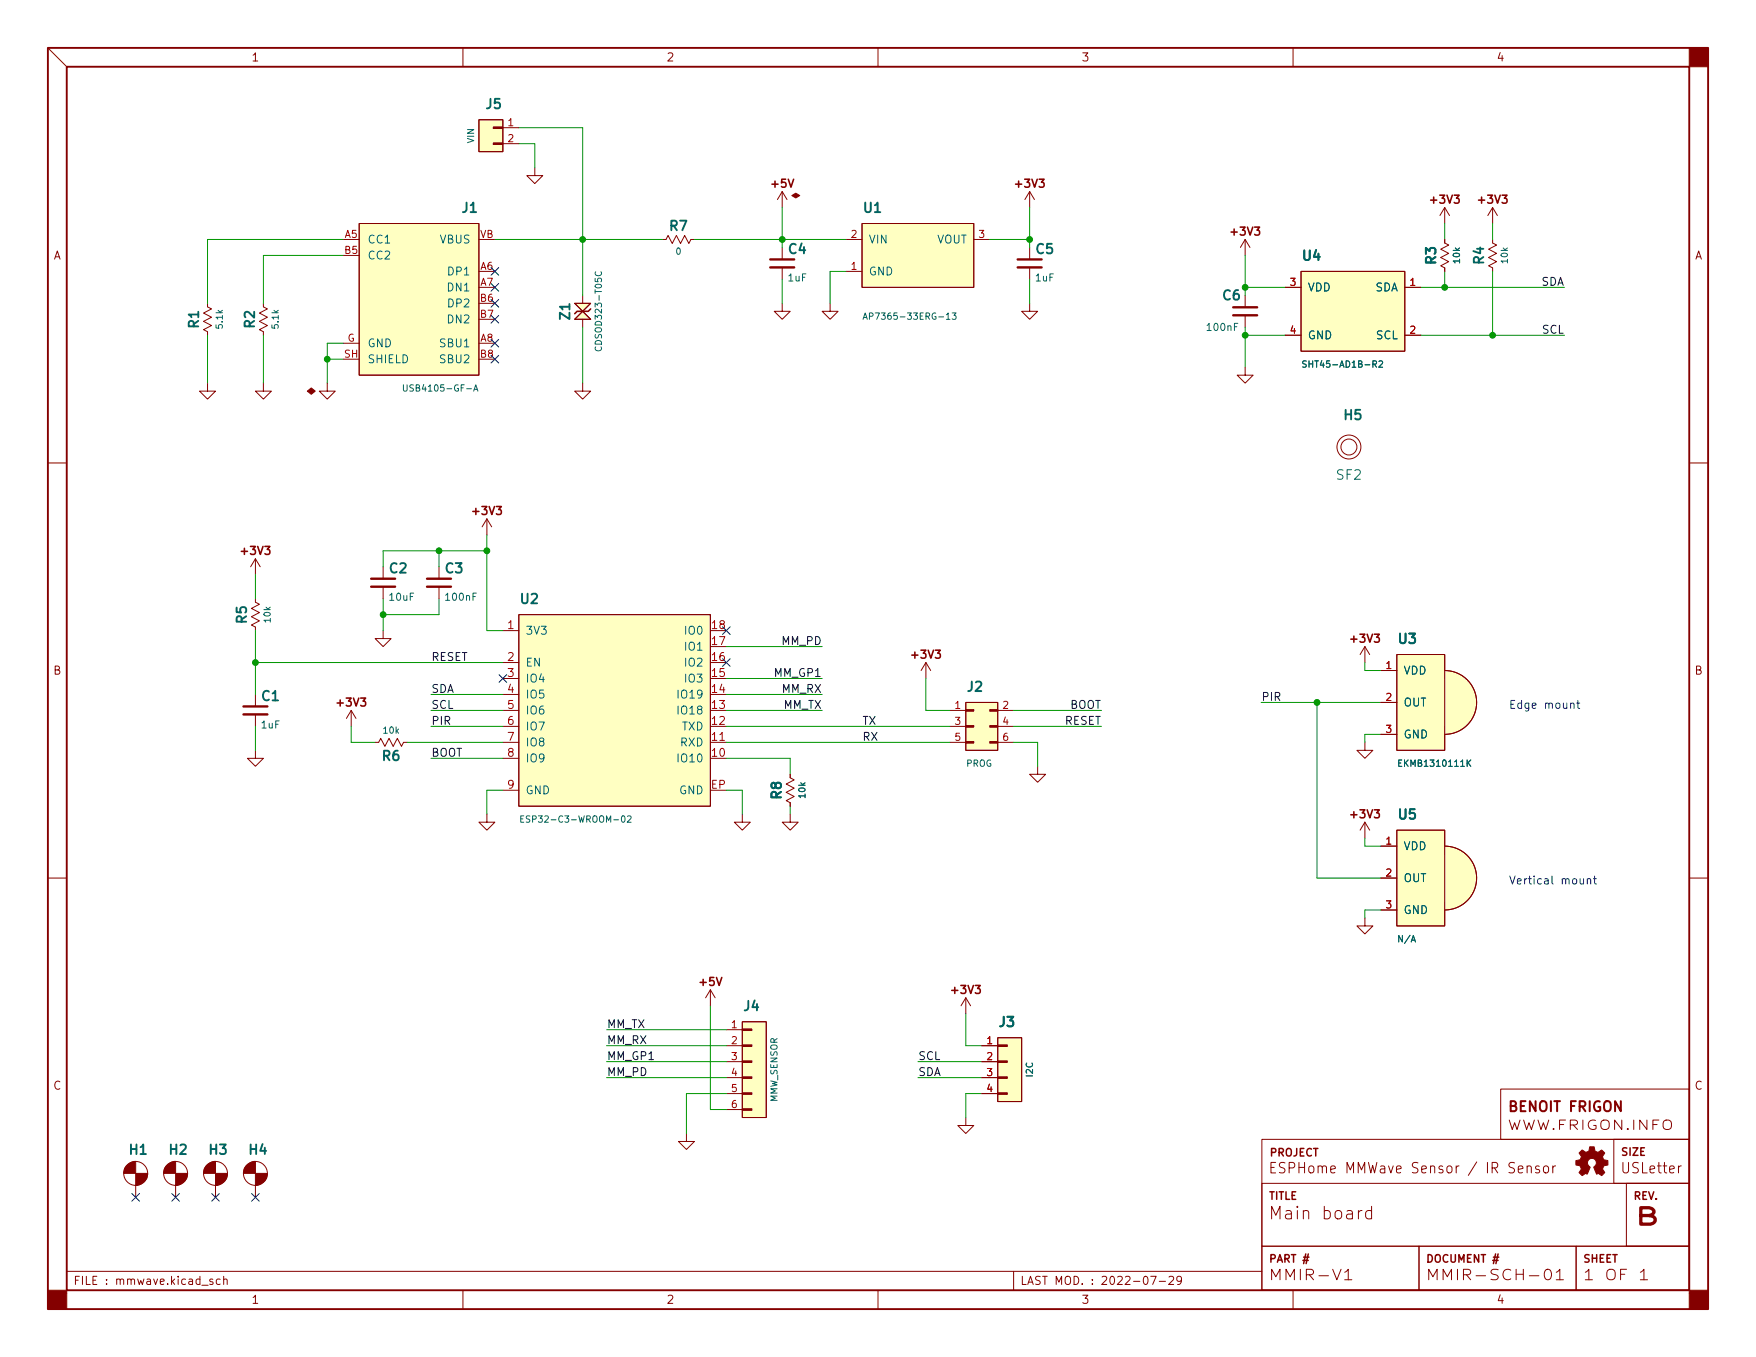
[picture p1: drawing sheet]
<svg xmlns="http://www.w3.org/2000/svg" width="279mm" height="216mm" viewBox="0 0 279 216" stroke-linecap="round" stroke-linejoin="round" font-family="sans-serif">
<g fill="none" stroke="#840000" stroke-width=".16">
<path d="M7.6 7.6l3 3M73.7 7.6v3M76.2 19.1h3.8v5h-3.8zM139.7 7.6v3M205.7 7.6v3M57.1 35.6h19.1v24.1h-19.1zM80 20.3h2.5M80 22.9h2.5M85.1 26.7v1.2h1.3l-1.3 1.3-1.3-1.3h1.3M105.4 38.1h.6l.3-.6 .7 1.2 .6-1.2 .7 1.2 .6-1.2 .7 1.2 .3-.6h.6M124.5 30.5l-.8 1.3M124.5 30.5v2.5"/>
<path d="M124.5 39.4v1.9M124.5 30.5l.7 1.3M134.6 38.1h2.6M137.2 35.6h17.7v10.1h-17.7zM154.9 38.1h2.6M163.8 30.5l-.7 1.3M163.8 30.5v2.5M163.8 39.4v1.9M163.8 30.5l.8 1.3M198.1 38.1l-.7 1.3M198.1 38.1v2.5M198.1 38.1l.8 1.3"/>
<path d="M229.9 38.1v.6l.6 .3-1.3 .6 1.3 .7-1.3 .7 1.3 .6-1.3 .7 .7 .3v.6M229.9 33l-.8 1.3M229.9 33v2.6M229.9 33l.7 1.3M237.5 38.1v.6l.6 .3-1.2 .6 1.2 .7-1.2 .7 1.2 .6-1.2 .7 .6 .3v.6M237.5 33l-.8 1.3M237.5 33v2.6M237.5 33l.8 1.3M33 48.3v.5l.7 .3-1.3 .7 1.3 .7-1.3 .6 1.3 .7-1.3 .7 .6 .3v.5M41.9 48.3v.5l.6 .3-1.2 .7 1.2 .7-1.2 .6 1.2 .7-1.2 .7 .6 .3v.5M54.6 54.6h2.5M91.4 50.8l1.3-1.3 1.3 1.3z"/>
<path d="M91.4 48.3h2.6l-1.3 1.2zM92.7 47v1.3M92.7 50.8v1.3M124.5 48.3v1.2h1.2l-1.2 1.3-1.3-1.3h1.3M124.5 42.5v2M132.1 48.3v1.2h1.2l-1.2 1.3-1.3-1.3h1.3M134.6 43.2h2.6M163.8 48.3v1.2h1.3l-1.3 1.3-1.2-1.3h1.2M163.8 42.5v2M198.1 58.4v1.3h1.3l-1.3 1.3-1.3-1.3h1.3M198.1 47v1.9M198.1 50.2v1.9"/>
<path d="M204.5 45.7h2.5M204.5 53.3h2.5M207 43.2h16.5v12.7h-16.5zM223.5 45.7h2.6M223.5 53.3h2.6M7.6 73.7h3M33 61v1.2h1.3l-1.3 1.3-1.3-1.3h1.3M41.9 61v1.2h1.3l-1.3 1.3-1.3-1.3h1.3M52.1 61v1.2h-1.3l1.3 1.3 1.2-1.3h-1.2M92.7 61v1.2h1.3l-1.3 1.3-1.3-1.3h1.3M268.8 73.7h3M40.6 95.3v.5l.7 .3-1.3 .7 1.3 .7-1.3 .6 1.3 .7-1.3 .6 .6 .4v.5"/>
<path d="M40.6 88.9v2.5M40.6 88.9l-.7 1.3M40.6 88.9l.8 1.3M61 90.2v1.9M61 93.3v2M69.8 90.2v1.9M69.8 93.3v2M77.5 82.6l-.8 1.2M77.5 82.6v2.5M77.5 82.6l.7 1.2M82.5 97.8h30.5v30.5h-30.5zM40.6 119.4v1.3h1.3l-1.3 1.2-1.2-1.2h1.2"/>
<path d="M40.6 110.5v1.9M40.6 113.7v1.9M55.9 113l-.8 1.3M55.9 113v2.6M55.9 113l.7 1.3M59.7 118.1h.5l.4-.6 .6 1.2 .7-1.2 .7 1.2 .6-1.2 .7 1.2 .3-.6h.6M61 100.3v1.3h1.2l-1.2 1.3-1.3-1.3h1.3M80 100.3h2.5M80 118.1h2.5M80 105.4h2.5M80 108h2.5M80 110.5h2.5"/>
<path d="M80 113h2.5M80 115.6h2.5M113 118.1h2.6M147.3 105.4l-.7 1.3M147.3 105.4v2.6M147.3 105.4l.8 1.3M151.1 118.1h2.6M151.1 113h2.6M151.1 115.6h2.6M153.7 111.8h5v7.6h-5zM158.7 118.1h2.6M158.7 113h2.6"/>
<path d="M158.7 115.6h2.6M217.2 118.1v1.3h1.2l-1.2 1.3-1.3-1.3h1.3M217.2 102.9l-.8 1.2M217.2 102.9v2.5M217.2 102.9l.7 1.2M219.7 106.7h2.5M219.7 111.8h2.5M219.7 116.8h2.5M222.2 104.1h7.7v15.3h-7.7zM229.9 106.7a5.1 5.1 0 0 1 5.1 5.1 5.1 5.1 0 0 1-5.1 5M7.6 139.7h3M77.5 129.5v1.3h1.2l-1.2 1.3-1.3-1.3h1.3"/>
<path d="M80 120.7h2.5M80 125.7h2.5M118.1 129.5v1.3h1.3l-1.3 1.3-1.3-1.3h1.3M125.7 129.5v1.3h1.3l-1.3 1.3-1.2-1.3h1.2M125.7 123.2v.5l.7 .4-1.3 .6 1.3 .7-1.3 .7 1.3 .6-1.3 .7 .6 .3v.6M165.1 121.9v1.3h-1.3l1.3 1.3 1.3-1.3h-1.3M217.2 130.8v2.6M217.2 130.8l-.8 1.3M217.2 130.8l.7 1.3M219.7 139.7h2.5M219.7 134.6h2.5M222.2 132.1h7.7v15.2h-7.7z"/>
<path d="M229.9 134.6a5.1 5.1 0 0 1 5.1 5.1 5.1 5.1 0 0 1-5.1 5.1M268.8 139.7h3M113 157.5l-.7 1.3M113 157.5v2.5M113 157.5l.8 1.3M153.7 158.8l-.8 1.2M153.7 158.8v2.5M153.7 158.8l.7 1.2M217.2 146.1v1.2h1.2l-1.2 1.3-1.3-1.3h1.3M219.7 144.8h2.5M115.6 163.8h2.5M115.6 166.4h2.5"/>
<path d="M115.6 168.9h2.5M115.6 171.5h2.5M115.6 174h2.5M115.6 176.5h2.5M118.1 162.6h3.8v15.2h-3.8zM153.7 177.8v1.3h1.2l-1.2 1.2-1.3-1.2h1.3M156.2 166.4h2.5M156.2 168.9h2.5M156.2 171.5h2.5M156.2 174h2.5M158.7 165.1h3.9v10.2h-3.9zM238.8 173.3h30v8h-30z"/>
<path d="M21.6 188.6v1.9M27.9 188.6v1.9M34.3 188.6v1.9M40.6 188.6v1.9M109.2 180.3v1.3h1.3l-1.3 1.3-1.3-1.3h1.3M200.8 188.3h68v10h-68zM200.8 198.3h25v7h-25zM200.8 181.3h68v24h-68zM216.7 192.6a.51 .51 0 0 0-.6 .4M218.2 192.7l-.5-.1-.4 .4v.5l.2 .3 .2 .1 .5-.1M218.2 191.9v2M225.8 198.3h25v7h-25z"/>
<path d="M241.6 186.1l.7-.2-.1-.3-.4-.1-.2 .2v.8h.6M243 185.7a.38 .38 0 0 1 .3-.2 .38 .38 0 0 1 .4 .2v.9M243 185.5v1.1M244.9 185.6l-.4-.1-.2 .2 .1 .3 .5 .1v.4h-.6M245.7 185.6a.41 .41 0 0 1 .7 .2v.5a.42 .42 0 0 1-.4 .3 .42 .42 0 0 1-.4-.3v-.5zM247.1 185.5v1.1M247.5 185.5l-.3 .1-.1 .2M250.8 198.3h18v7h-18zM256.8 181.3h12v7h-12zM258.8 188.3h10v10h-10zM267.5 185.5l-.3 .1-.1 .2M7.6 205.7h3"/>
<path d="M10.6 202.3h190.2M33.9 203.6l-.4-.1-.1 .2v.2l.5 .1v.3h-.5M35 203.6l-.3-.1-.3 .2v.4l.1 .2h.5M35.6 203.6l.2-.1 .3 .1v.8M35.6 203.1v1.3M73.7 205.3v3M139.7 205.3v3M161.3 202.3v3M183.1 203.1h.9l-.6 1.3M184.5 203.9h.9M186 203.2l.5-.1 .2 .1v.2l-.8 1h.8M188 203.6l-.3 .3-.3-.1-.2-.2 .2-.5h.3l.2 .1a.86 .86 0 0 1-.3 1.2h-.2"/>
<path d="M205.7 205.3v3M213.9 202.4l.6-.5v1.7M213.9 203.6h1.2M245.9 202.1a.51 .51 0 0 1 .9 .2 .84 .84 0 0 1-.6 1.3 .94 .94 0 0 1-.3-1.5zM247.6 202.4l.6-.5v1.7M247.6 203.6h1.2M261 202.4l.6-.5v1.7M261 203.6h1.1M268.8 205.7h3"/>
<circle cx="214.6" cy="71.1" r="1.9"/>
<circle cx="214.6" cy="71.1" r="1.27"/>
<circle cx="21.6" cy="186.7" r="1.9"/>
<circle cx="27.9" cy="186.7" r="1.9"/>
<circle cx="34.3" cy="186.7" r="1.9"/>
<circle cx="40.6" cy="186.7" r="1.9"/>
</g>
<path d="M207.4 200h.9M237.6 200h.9" fill="none" stroke="#840000" stroke-width=".24"/>
<path d="M7.6 7.6h264.2v200.7h-264.2zM10.6 10.6h258.2v194.7h-258.2z" fill="none" stroke="#840000" stroke-width=".3"/>
<g fill="#840000" stroke="#840000" stroke-width=".16">
<path d="M7.6 205.3h3v3h-3z"/>
<path d="M268.8 205.3h3v3h-3z"/>
<path d="M268.8 7.6h3v3h-3z"/>
<path d="M251.5 183.2l.1-.1a.25 .25 0 0 1 .2-.1 .25 .25 0 0 1 .2 .2l.3 .1 .5-.2 .2-.6h.6l.1 .3a.56 .56 0 0 0 .5 .5 .56 .56 0 0 0 .6-.3 .49 .49 0 0 1 .4 .3 .49 .49 0 0 1-.1 .5l-.1 .2a.65 .65 0 0 0 .8 .6v.8a.73 .73 0 0 0-.7 .4l-.1 .2 .2 .4a.24 .24 0 0 1 .1 .2 .24 .24 0 0 1-.2 .2l-.3 .3-.5-.4-.3 .1-.4-1a.8 .8 0 0 0 .4-.8 .8 .8 0 0 0-.6-.7 .73 .73 0 0 0-.8 .5 .73 .73 0 0 0 .4 .9l-.5 1.1-.2-.1-.4 .2a.24 .24 0 0 1-.2 .1 .24 .24 0 0 1-.2-.2l-.3-.2 .4-.6-.1-.2a.84 .84 0 0 0-.7-.5l-.1-.4a.2 .2 0 0 1 .1-.3 .2 .2 0 0 1 .2 0l.4-.1 .2-.4-.4-.7z"/>
<path d="M126 31.1l.6-.4 .7 .4-.7 .4z"/>
<path d="M78.5 22.7h1.5v.3h-1.5z"/>
<path d="M78.5 20.2h1.5v.2h-1.5z"/>
<path d="M48.9 62.2l.6-.5 .7 .5-.7 .5z"/>
<path d="M20.1 185.5l.6-.5 .9-.2v1.9h-1.9l.1-.8z"/>
<path d="M21.6 186.7h1.9a1.95 1.95 0 0 1-1.9 1.9z"/>
<path d="M26.4 185.5l.7-.5 .8-.2v1.9h-1.9l.2-.8z"/>
<path d="M27.9 186.7h1.9a1.95 1.95 0 0 1-1.9 1.9z"/>
<path d="M32.8 185.5l.6-.5 .9-.2v1.9h-1.9l.1-.8z"/>
<path d="M34.3 186.7h1.9a1.95 1.95 0 0 1-1.9 1.9z"/>
<path d="M39.4 185.3l.6-.4 .6-.1v1.9h-1.9a1.57 1.57 0 0 1 .7-1.4z"/>
<path d="M40.6 186.7h1.9a1.95 1.95 0 0 1-1.9 1.9z"/>
<path d="M118.1 176.4h1.5v.3h-1.5z"/>
<path d="M118.1 173.9h1.5v.2h-1.5z"/>
<path d="M118.1 171.3h1.5v.3h-1.5z"/>
<path d="M118.1 168.8h1.5v.2h-1.5z"/>
<path d="M118.1 166.2h1.5v.3h-1.5z"/>
<path d="M118.1 163.7h1.5v.3h-1.5z"/>
<path d="M153.7 118h1.2v.2h-1.2z"/>
<path d="M153.7 115.4h1.2v.3h-1.2z"/>
<path d="M153.7 112.9h1.2v.3h-1.2z"/>
<path d="M157.5 118h1.2v.2h-1.2z"/>
<path d="M157.5 115.4h1.2v.3h-1.2z"/>
<path d="M157.5 112.9h1.2v.3h-1.2z"/>
<path d="M158.7 173.9h1.6v.2h-1.6z"/>
<path d="M158.7 171.3h1.6v.3h-1.6z"/>
<path d="M158.7 168.8h1.6v.2h-1.6z"/>
<path d="M158.7 166.2h1.6v.3h-1.6z"/>
</g>
<g fill="#ffffc2" stroke="#ffffc2" stroke-width=".16">
<path d="M137.2 35.6h17.7v10.1h-17.7z"/>
<path d="M76.2 19.1h3.8v5h-3.8z"/>
<path d="M207 43.2h16.5v12.7h-16.5z"/>
<path d="M57.1 35.6h19.1v24.1h-19.1z"/>
<path d="M82.5 97.8h30.5v30.5h-30.5z"/>
<path d="M91.4 50.8l1.3-1.3 1.3 1.3z"/>
<path d="M91.4 48.3h2.6l-1.3 1.2z"/>
<path d="M118.1 162.6h3.8v15.2h-3.8z"/>
<path d="M153.7 111.8h5v7.6h-5z"/>
<path d="M222.2 132.1h7.7v15.2h-7.7z"/>
<path d="M229.9 134.6a5.1 5.1 0 0 1 5.1 5.1 5.1 5.1 0 0 1-5.1 5.1z"/>
<path d="M222.2 104.1h7.7v15.3h-7.7z"/>
<path d="M229.9 106.7a5.1 5.1 0 0 1 5.1 5.1 5.1 5.1 0 0 1-5.1 5z"/>
<path d="M158.7 165.1h3.9v10.2h-3.9z"/>
</g>
<g fill="none" stroke="#006464" stroke-width=".16">
<path d="M94.8 55.2a.48 .48 0 0 0 .3 .7 .48 .48 0 0 0 .6-.5l-.1-.2M94.8 43.2a.48 .48 0 0 0 .3 .7 .48 .48 0 0 0 .6-.5l-.1-.2M137.3 50.8l.4-1 .3 1M137.4 50.5h.5M151.5 49.8h.6l-.3 .4 .3 .1v.4l-.2 .1-.4-.1M207.8 57.5l-.3-.1-.2 .1v.3l.5 .2v.2l-.1 .2h-.4M219.4 57.5l.4-.1 .2 .3-.6 .7h.6M64.2 61.2v.8l.2 .2h.2l.2-.2v-.8M75.4 62.2l.3-1 .3 1M75.5 61.9h.4M82.9 130.3h.3M83.3 129.8h-.4v1h.4"/>
<path d="M84.3 129.8h-.4l-.1 .1v.3l.4 .2 .1 .2-.2 .2h-.4M99.8 129.9l.4-.1 .2 .3-.6 .7h.6M233.6 121.3l.4 .6M234 120.9l-.6 .6"/>
</g>
<path d="M122.6 42.5h3.8M122.6 41.3h3.8M161.9 42.5h3.8M161.9 41.3h3.8M196.2 50.2h3.8M196.2 48.9h3.8M59.1 93.3h3.8M59.1 92.1h3.8M67.9 93.3h3.9M67.9 92.1h3.9M38.7 113.7h3.8M38.7 112.4h3.8" fill="none" stroke="#840000" stroke-width=".38"/>
<path d="M94 49.1l-.4 .4h-1.8l-.4 .4" fill="none" stroke="#840000" stroke-width=".25"/>
<path d="M249.9 112l.2-.1h.3v.8M250.9 111.9h.5M251.1 111.4v1.1l.3 .2M251.4 139.8l.1 .8h.3l.2-.1M252 139.8v.8M252.6 139.9l.1-.1 .3 .1 .1 .7M252.6 139.8v.8M253.5 139.8h.5M253.7 139.4v1.1l.3 .1" fill="none" stroke="#0000c2" stroke-width=".16"/>
<g fill="none" stroke="#009600" stroke-width=".16">
<path d="M54.6 38.1h-21.6v10.2M78.7 38.1h26.7M82.5 20.3h10.2v26.7M82.5 22.9h2.6v3.8M110.5 38.1h24.1M124.5 33v6.4M157.5 38.1h6.3M163.8 33v6.4M229.9 35.6v2.5M237.5 35.6v2.5M33 53.3v7.7M41.9 53.3v7.7"/>
<path d="M52.1 57.2h2.5M54.6 54.6h-2.5v6.4M54.6 40.6h-12.7v7.7M92.7 52.1v8.9M124.5 44.5v3.8M134.6 43.2h-2.5v5.1M163.8 44.5v3.8M198.1 40.6v6.4M198.1 52.1v6.3M198.1 45.7h6.4M198.1 53.3h6.4M226.1 45.7h22.8"/>
<path d="M226.1 53.3h22.8M229.9 43.2v2.5M237.5 43.2v10.1M40.6 91.4v3.9M61 95.3v5M69.8 87.6v2.6M69.8 95.3v2.5h-8.8M77.5 87.6h-16.5v2.6M77.5 85.1v15.2h2.5M40.6 100.3v10.2M40.6 115.6v3.8M40.6 105.4h39.4"/>
<path d="M55.9 115.6v2.5h3.8M64.8 118.1h15.2M68.6 113h11.4M68.6 115.6h11.4M68.6 110.5h11.4M115.6 118.1h35.5M115.6 113h15.2M115.6 115.6h35.5M115.6 102.9h15.2M115.6 110.5h15.2M115.6 108h15.2M147.3 108v5h3.8"/>
<path d="M161.3 118.1h3.8v3.8M161.3 113h14M161.3 115.6h14M200.7 111.8h19M209.5 111.8v27.9h10.2M217.2 105.4v1.3h2.5M219.7 116.8h-2.5v1.3M68.6 120.7h11.4M80 125.7h-2.5v3.8M115.6 120.7h10.1v2.5M115.6 125.7h2.5v3.8M125.7 128.3v1.2"/>
<path d="M217.2 133.4v1.2h2.5M219.7 144.8h-2.5v1.3M96.5 163.8h19.1M96.5 171.5h19.1M96.5 166.4h19.1M96.5 168.9h19.1M113 160v16.5h2.6M115.6 174h-6.4v6.3M146 171.5h10.2M146 168.9h10.2M153.7 161.3v5.1h2.5M156.2 174h-2.5v3.8"/>
</g>
<g fill="none" stroke="#000084" stroke-width=".16">
<path d="M78.1 56.5l1.2 1.3M78.1 54l1.2 1.2M78.1 50.2l1.2 1.2M78.1 47.7l1.2 1.2M78.1 45.1l1.2 1.2M78.1 42.6l1.2 1.2M79.3 56.5l-1.2 1.3M79.3 54l-1.2 1.2M79.3 50.2l-1.2 1.2M79.3 47.7l-1.2 1.2M79.3 45.1l-1.2 1.2M79.3 42.6l-1.2 1.2"/>
<path d="M115 99.7l1.2 1.2M116.2 99.7l-1.2 1.2M79.4 107.3l1.2 1.3M80.6 107.3l-1.2 1.3M115 104.8l1.2 1.2M116.2 104.8l-1.2 1.2M21 189.9l1.2 1.2M22.2 189.9l-1.2 1.2M27.3 189.9l1.2 1.2M28.5 189.9l-1.2 1.2M33.7 189.9l1.2 1.2M34.9 189.9l-1.2 1.2"/>
<path d="M40 189.9l1.2 1.2M41.2 189.9l-1.2 1.2"/>
</g>
<g fill="#009600" stroke="#009600" stroke-width=".16">
<circle cx="52.1" cy="57.2" r=".46"/>
<circle cx="198.1" cy="45.7" r=".46"/>
<circle cx="229.9" cy="45.7" r=".46"/>
<circle cx="198.1" cy="53.3" r=".46"/>
<circle cx="237.5" cy="53.3" r=".46"/>
<circle cx="61" cy="97.8" r=".46"/>
<circle cx="40.6" cy="105.4" r=".46"/>
<circle cx="77.5" cy="87.6" r=".46"/>
<circle cx="92.7" cy="38.1" r=".46"/>
<circle cx="124.5" cy="38.1" r=".46"/>
<circle cx="69.8" cy="87.6" r=".46"/>
<circle cx="163.8" cy="38.1" r=".46"/>
<circle cx="209.5" cy="111.8" r=".46"/>
</g>
<text font-size="3.6" fill="#840000" x="259.8" y="194.9">B</text>
<text font-size="2.8" fill="#840000" x="201.8" y="194">Main board</text>
<g font-size="2.3" fill="#840000">
<text x="201.8" y="186.7">ESPHome MMWave Sensor / IR Sensor</text>
<text x="257.8" y="186.7">USLetter</text>
<text x="201.8" y="203.7">MMIR-V1</text>
<text x="226.8" y="203.7">MMIR-SCH-01</text>
<text x="251.8" y="203.7">1 OF 1</text>
</g>
<text font-size="2.2" fill="#840000" x="239.8" y="176.9">BENOIT FRIGON</text>
<g font-size="2.1" fill="#006464">
<text x="77.4" y="17.3">J5</text>
<text x="73.6" y="33.8">J1</text>
<text x="137.5" y="33.8">U1</text>
<text x="106.6" y="36.7">R7</text>
<text x="125.5" y="40.4">C4</text>
<text x="164.9" y="40.4">C5</text>
<text x="207.3" y="41.4">U4</text>
<text x="228.5" y="42" transform="rotate(-90 228.5 42)">R3</text>
<text x="236.1" y="42" transform="rotate(-90 236.1 42)">R4</text>
<text x="194.6" y="47.8">C6</text>
<text x="31.6" y="52.2" transform="rotate(-90 31.6 52.2)">R1</text>
<text x="40.5" y="52.2" transform="rotate(-90 40.5 52.2)">R2</text>
<text x="90.7" y="50.8" transform="rotate(-90 90.7 50.8)">Z1</text>
<text x="213.9" y="66.8">H5</text>
<text x="212.7" y="76.3">SF2</text>
<text x="62" y="91.2">C2</text>
<text x="70.9" y="91.2">C3</text>
<text x="39.2" y="99.1" transform="rotate(-90 39.2 99.1)">R5</text>
<text x="82.9" y="96.1">U2</text>
<text x="222.6" y="102.4">U3</text>
<text x="41.7" y="111.5">C1</text>
<text x="153.9" y="110">J2</text>
<text x="60.9" y="121">R6</text>
<text x="124.3" y="127.1" transform="rotate(-90 124.3 127.1)">R8</text>
<text x="222.6" y="130.3">U5</text>
<text x="118.4" y="160.8">J4</text>
<text x="159" y="163.4">J3</text>
<text x="20.6" y="183.7">H1</text>
<text x="27" y="183.7">H2</text>
<text x="33.3" y="183.7">H3</text>
<text x="39.7" y="183.7">H4</text>
</g>
<text font-size="2.1" fill="#840000" x="239.8" y="179.8">WWW.FRIGON.INFO</text>
<g font-size="1.8" fill="#840000">
<text x="40.1" y="9.8">1</text>
<text x="106.2" y="9.8">2</text>
<text x="172.2" y="9.8">3</text>
<text x="238.3" y="9.8">4</text>
<text x="122.9" y="29.8">+5V</text>
<text x="161.7" y="29.8">+3V3</text>
<text x="227.8" y="32.4">+3V3</text>
<text x="235.4" y="32.4">+3V3</text>
<text x="8.5" y="41.3">A</text>
<text x="196" y="37.5">+3V3</text>
<text x="269.6" y="41.3">A</text>
<text x="75.4" y="81.9">+3V3</text>
<text x="38.6" y="88.3">+3V3</text>
<text x="8.5" y="107.3">B</text>
<text x="145.2" y="104.8">+3V3</text>
<text x="215.1" y="102.2">+3V3</text>
<text x="269.6" y="107.3">B</text>
<text x="53.8" y="112.4">+3V3</text>
<text x="215.1" y="130.2">+3V3</text>
<text x="111.4" y="156.8">+5V</text>
<text x="151.6" y="158.1">+3V3</text>
<text x="8.5" y="173.4">C</text>
<text x="269.6" y="173.4">C</text>
<text x="11.6" y="204.4">FILE : mmwave.kicad_sch</text>
<text x="40.1" y="207.4">1</text>
<text x="106.2" y="207.4">2</text>
<text x="162.3" y="204.4">LAST MOD. : 2022-07-29</text>
<text x="172.2" y="207.4">3</text>
<text x="238.3" y="207.4">4</text>
</g>
<g font-size="1.8" fill="#006464">
<text x="58.4" y="38.7">CC1</text>
<text x="58.4" y="41.3">CC2</text>
<text x="70" y="38.7">VBUS</text>
<text x="138.2" y="38.7">VIN</text>
<text x="149" y="38.7">VOUT</text>
<text x="71.4" y="46.4">DN1</text>
<text x="71.5" y="43.8">DP1</text>
<text x="138.2" y="43.8">GND</text>
<text x="208" y="46.4">VDD</text>
<text x="218.8" y="46.4">SDA</text>
<text x="71.4" y="51.4">DN2</text>
<text x="71.5" y="48.9">DP2</text>
<text x="208" y="54">GND</text>
<text x="219" y="54">SCL</text>
<text x="58.4" y="55.2">GND</text>
<text x="58.4" y="57.8">SHIELD</text>
<text x="70.2" y="55.2">SBU1</text>
<text x="70.2" y="57.8">SBU2</text>
<text x="83.6" y="101">3V3</text>
<text x="109.2" y="101">IO0</text>
<text x="83.6" y="106">EN</text>
<text x="109.2" y="106">IO2</text>
<text x="109.2" y="103.5">IO1</text>
<text x="223.3" y="107.3">VDD</text>
<text x="83.6" y="108.6">IO4</text>
<text x="83.6" y="111.1">IO5</text>
<text x="83.6" y="113.7">IO6</text>
<text x="108.2" y="113.7">IO18</text>
<text x="108.2" y="111.1">IO19</text>
<text x="109.2" y="108.6">IO3</text>
<text x="223.3" y="112.4">OUT</text>
<text x="83.6" y="116.2">IO7</text>
<text x="83.6" y="118.7">IO8</text>
<text x="108.3" y="118.7">RXD</text>
<text x="108.5" y="116.2">TXD</text>
<text x="223.3" y="117.5">GND</text>
<text x="83.6" y="121.3">IO9</text>
<text x="108.2" y="121.3">IO10</text>
<text x="83.6" y="126.4">GND</text>
<text x="108.1" y="126.4">GND</text>
<text x="223.3" y="135.3">VDD</text>
<text x="223.3" y="140.3">OUT</text>
<text x="223.3" y="145.4">GND</text>
</g>
<g font-size="1.8" fill="#0f0f0f">
<text x="245.2" y="45.5">SDA</text>
<text x="245.4" y="53.1">SCL</text>
<text x="68.6" y="105.1">RESET</text>
<text x="123.3" y="107.7">MM_GP1</text>
<text x="124.4" y="102.6">MM_PD</text>
<text x="68.6" y="112.8">SCL</text>
<text x="68.6" y="110.2">SDA</text>
<text x="124.4" y="110.2">MM_RX</text>
<text x="124.6" y="112.8">MM_TX</text>
<text x="170.1" y="112.8">BOOT</text>
<text x="200.7" y="111.5">PIR</text>
<text x="68.6" y="115.3">PIR</text>
<text x="137.2" y="117.8">RX</text>
<text x="137.2" y="115.3">TX</text>
<text x="169.4" y="115.3">RESET</text>
<text x="68.6" y="120.4">BOOT</text>
<text x="96.5" y="163.6">MM_TX</text>
<text x="96.5" y="166.1">MM_RX</text>
<text x="96.5" y="171.2">MM_PD</text>
<text x="96.5" y="168.6">MM_GP1</text>
<text x="146" y="171.2">SDA</text>
<text x="146" y="168.6">SCL</text>
</g>
<g font-size="1.8" fill="#a90000">
<text x="80.8" y="100.1">1</text>
<text x="113.3" y="100.1">18</text>
<text x="80.8" y="105.2">2</text>
<text x="80.8" y="107.7">3</text>
<text x="113.3" y="107.7">15</text>
<text x="113.3" y="105.2">16</text>
<text x="113.3" y="102.6">17</text>
<text x="80.8" y="110.2">4</text>
<text x="80.8" y="112.8">5</text>
<text x="113.3" y="112.8">13</text>
<text x="113.3" y="110.2">14</text>
<text x="80.8" y="115.3">6</text>
<text x="80.8" y="117.9">7</text>
<text x="113.3" y="117.9">11</text>
<text x="113.3" y="115.3">12</text>
<text x="80.8" y="120.4">8</text>
<text x="80.8" y="125.5">9</text>
<text x="113.1" y="125.5">EP</text>
<text x="113.3" y="120.4">10</text>
</g>
<g font-size="1.8" fill="#0000c2">
<text x="240" y="112.8">Edge mount</text>
<text x="240" y="140.7">Vertical mount</text>
</g>
<g font-size="1.7" fill="#840000">
<text x="201.9" y="184">PROJECT</text>
<text x="257.8" y="183.9">SIZE</text>
<text x="201.8" y="190.9">TITLE</text>
<text x="259.8" y="190.9">REV.</text>
<text x="201.8" y="200.9">PART #</text>
<text x="226.8" y="200.9">DOCUMENT #</text>
<text x="251.8" y="200.9">SHEET</text>
</g>
<g font-size="1.6" fill="#a90000">
<text x="80.8" y="20.1">1</text>
<text x="80.8" y="22.6">2</text>
<text x="54.9" y="37.8">A5</text>
<text x="54.9" y="40.4">B5</text>
<text x="76.4" y="37.8">VB</text>
<text x="135.4" y="37.8">2</text>
<text x="155.8" y="37.8">3</text>
<text x="76.5" y="42.9">A6</text>
<text x="76.5" y="45.5">A7</text>
<text x="135.4" y="42.9">1</text>
<text x="205.3" y="45.5">3</text>
<text x="224.3" y="45.5">1</text>
<text x="76.5" y="48">B6</text>
<text x="76.5" y="50.5">B7</text>
<text x="205.3" y="53.1">4</text>
<text x="224.3" y="53.1">2</text>
<text x="54.8" y="56.9">SH</text>
<text x="55.3" y="54.4">G</text>
<text x="76.5" y="54.4">A8</text>
<text x="76.5" y="56.9">B8</text>
<text x="220.5" y="106.4">1</text>
<text x="152" y="112.8">1</text>
<text x="159.6" y="112.8">2</text>
<text x="220.5" y="111.5">2</text>
<text x="152" y="115.3">3</text>
<text x="152" y="117.9">5</text>
<text x="159.6" y="115.3">4</text>
<text x="159.6" y="117.9">6</text>
<text x="220.5" y="116.6">3</text>
<text x="220.5" y="134.4">1</text>
<text x="220.5" y="139.4">2</text>
<text x="220.5" y="144.5">3</text>
<text x="116.4" y="163.6">1</text>
<text x="116.4" y="166.1">2</text>
<text x="157" y="166.1">1</text>
<text x="116.4" y="168.7">3</text>
<text x="116.4" y="171.2">4</text>
<text x="116.4" y="173.7">5</text>
<text x="157" y="168.7">2</text>
<text x="157" y="171.2">3</text>
<text x="157" y="173.7">4</text>
<text x="116.4" y="176.3">6</text>
</g>
<g font-size="1.6" fill="#006464">
<text x="125.4" y="44.8">1uF</text>
<text x="164.8" y="44.8">1uF</text>
<text x="192.2" y="52.6">100nF</text>
<text x="62" y="95.6">10uF</text>
<text x="71" y="95.6">100nF</text>
<text x="41.6" y="115.9">1uF</text>
</g>
<g font-size="1.4" fill="#006464">
<text x="75.4" y="22.8" transform="rotate(-90 75.4 22.8)">VIN</text>
<text x="107.6" y="40.5">0</text>
<text x="232.3" y="41.8" transform="rotate(-90 232.3 41.8)">10k</text>
<text x="239.9" y="41.8" transform="rotate(-90 239.9 41.8)">10k</text>
<text x="35.4" y="52.2" transform="rotate(-90 35.4 52.2)">5.1k</text>
<text x="44.3" y="52.2" transform="rotate(-90 44.3 52.2)">5.1k</text>
<text x="138.6" y="50.9">AP7365-33ERG-13</text>
<text x="95.8" y="55.2" transform="rotate(-90 95.8 55.2)">CDSOD323-T05C</text>
<text x="208.1" y="58.5">SHT45-AD1B-R2</text>
<text x="65" y="62.3">USB4105-GF-A</text>
<text x="43.1" y="99" transform="rotate(-90 43.1 99)">10k</text>
<text x="61" y="116.7">10k</text>
<text x="153.7" y="122">PROG</text>
<text x="222.9" y="122">EKMB1310111K</text>
<text x="84.1" y="130.9">ESP32-C3-WROOM-02</text>
<text x="128.1" y="126.9" transform="rotate(-90 128.1 126.9)">10k</text>
<text x="222.6" y="149.9">N/A</text>
<text x="164.3" y="171.3" transform="rotate(-90 164.3 171.3)">I2C</text>
<text x="123.7" y="175.4" transform="rotate(-90 123.7 175.4)">MMW_SENSOR</text>
</g>
</svg>
